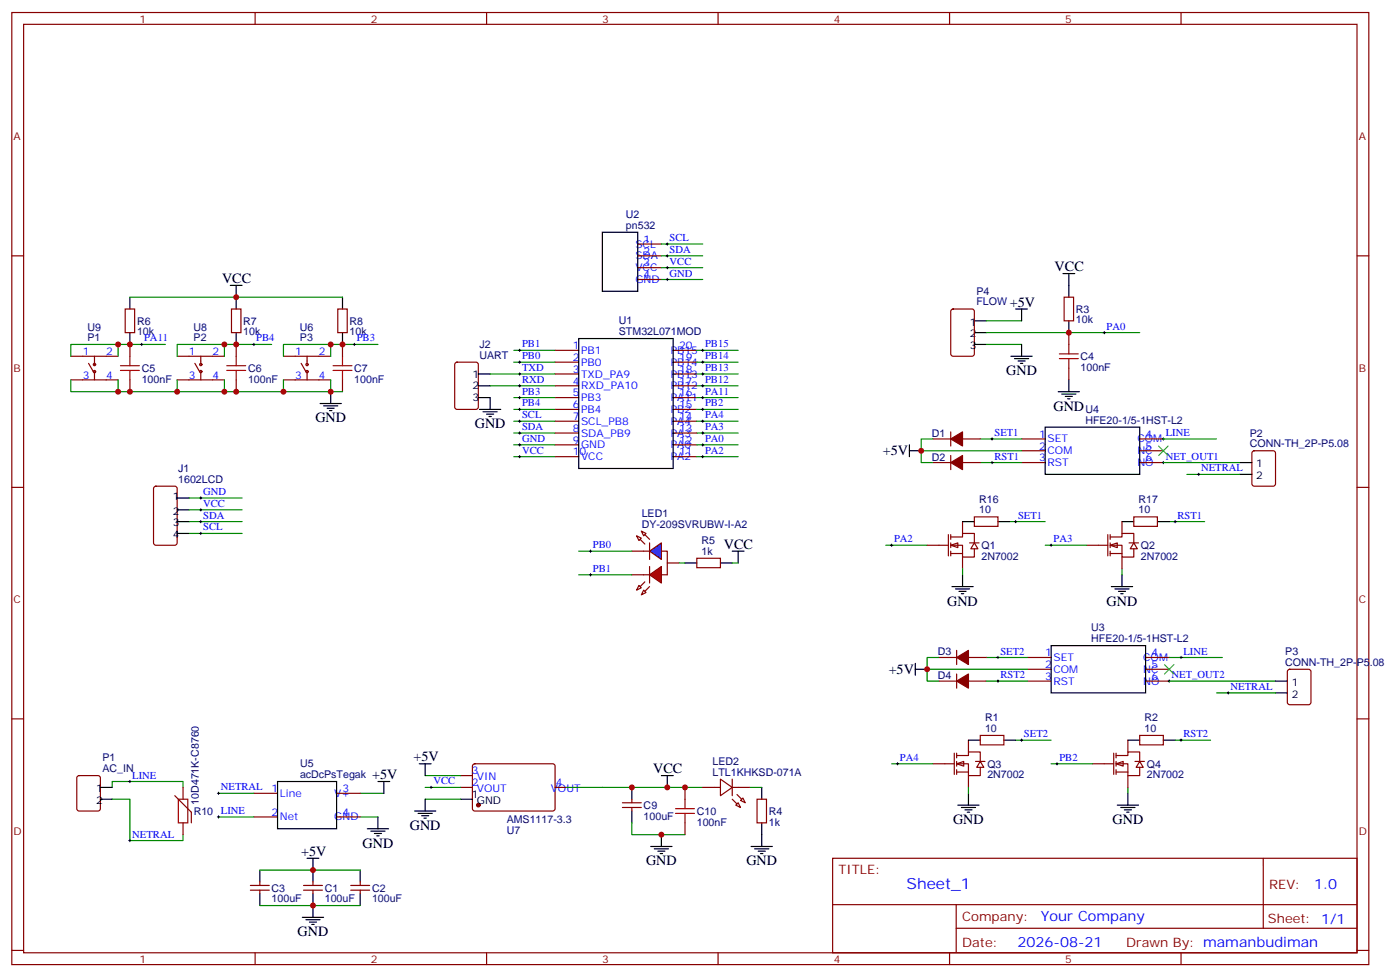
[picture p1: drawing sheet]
<svg xmlns="http://www.w3.org/2000/svg" width="418mm" height="292mm" viewBox="0 0 418 292" stroke-linecap="round" stroke-linejoin="round" font-family="sans-serif">
<g fill="none" stroke="#870000" stroke-width=".35">
<path d="M3.5 3.7h405.4v284.4h-405.4zM7.1 7.3h398.2v277.3h-398.2zM76.2 3.7v3.6M145.3 3.7v3.6M214.5 3.7v3.6M283.6 3.7v3.6M352.8 3.7v3.6M3.5 76.4h3.6M190.5 76.4h7.1M190.5 72.9h7.1M190.5 79.9h7.1M405.3 76.4h3.6"/>
<path d="M190.5 83.5h7.1M165.8 104.6h7.1M165.8 108.2h7.1M165.8 111.7h7.1M165.8 115.2h7.1M165.8 118.7h7.1M201.1 104.6h7M201.1 108.2h7M201.1 111.7h7M201.1 115.2h7M201.1 118.7h7M165.8 122.3h7.1"/>
<path d="M165.8 125.8h7.1M165.8 129.3h7.1M165.8 132.9h7.1M165.8 136.4h7.1M201.1 122.3h7M201.1 125.8h7M201.1 129.3h7M201.1 132.9h7M201.1 136.4h7M3.5 145.6h3.6M405.3 145.6h3.6M3.5 214.7h3.6"/>
<path d="M405.3 214.7h3.6M248.7 256.3h156.6v28.3h-156.6zM377.3 256.4v20.8M248.7 270.2h156.5M285.6 277.2h119.6M285.6 270.2v14.1M3.5 283.8h3.6M76.2 284.6v3.5M145.3 284.6v3.5M214.5 284.6v3.5M283.6 284.6v3.5M352.8 284.6v3.5"/>
<path d="M405.3 283.8h3.6"/>
</g>
<path d="M179.9 69.4h10.6v17.6h-10.6zM172.9 101.1h28.2v38.8h-28.2z" fill="none" stroke="#000" stroke-width=".35"/>
<g fill="none" stroke="#008700" stroke-width=".35">
<path d="M197.6 72.9h12.3M197.6 76.4h12.3M197.6 79.9h12.3M197.6 83.5h12.3M146.4 111.7h19.4M146.4 115.2h19.4M153.5 104.6h12.3M153.5 108.2h12.3M153.5 118.7h12.3M208.1 104.6h12.4M208.1 108.2h12.4M208.1 118.7h12.4"/>
<path d="M208.1 111.7h12.4M208.1 115.2h12.4M153.5 122.3h12.3M153.5 125.8h12.3M153.5 129.3h12.3M153.5 132.9h12.3M153.5 136.4h12.3M208.1 122.3h12.4M208.1 125.8h12.4M208.1 129.3h12.4M208.1 132.9h12.4M208.1 136.4h12.4"/>
</g>
<g fill="none" stroke="#000" stroke-width=".3">
<path d="M199 72.9h.7M199 76.4h.7M199 79.9h.7M199.3 72.5v.7M199.3 76.1v.7M199.3 79.6v.7M199 83.5h.7M199.3 83.1v.7M154.9 108.2h.7M154.9 104.6h.7M154.9 118.7h.7M154.9 115.2h.7"/>
<path d="M154.9 111.7h.7M155.2 104.3v.7M155.2 107.8v.7M155.2 111.3v.7M155.2 114.9v.7M155.2 118.4v.7M209.5 108.2h.8M209.5 104.6h.8M209.5 118.7h.8M209.5 115.2h.8M209.5 111.7h.8M209.9 104.3v.7"/>
<path d="M209.9 107.8v.7M209.9 111.3v.7M209.9 114.9v.7M209.9 118.4v.7M154.9 132.9h.7M154.9 136.4h.7M154.9 129.3h.7M154.9 125.8h.7M154.9 122.3h.7M155.2 121.9v.7M155.2 125.4v.8M155.2 129v.7"/>
<path d="M155.2 132.5v.7M155.2 136v.7M209.5 132.9h.8M209.5 136.4h.8M209.5 129.3h.8M209.5 125.8h.8M209.5 122.3h.8M209.9 121.9v.7M209.9 125.4v.8M209.9 129v.7M209.9 132.5v.7M209.9 136v.7"/>
</g>
<g fill="#fff" stroke="#870000" stroke-width=".35">
<path d="M284 162.8l2.1-.7v1.4z"/>
<path d="M291 162.1l1.1 1.8h-2.1z"/>
</g>
<path d="M283.3 159.7v6.3M284 159.7v1.4M287.5 155.8v3.5M276.9 162.8h6.4M284 160.4h3.5v-1.1h3.5v2.8M284 162.8h3.5v3.6h3.5v-2.5M284 165.3h3.5M284 162.1v1.4M284 164.6v1.4M287.5 166.4v3.5M289.6 162.1h2.9" fill="none" stroke="#870000" stroke-width=".35"/>
<path d="M284.3 175.2h6.4M285.4 175.9h4.2M286.5 176.6h2.1M287.2 177.3h.7M287.5 171.7v3.5M332 175.2h6.3M333 175.9h4.3M334.1 176.6h2.1M334.8 177.3h.7M335.1 171.7v3.5" fill="none" stroke="#000" stroke-width=".35"/>
<path d="M287.5 169.9v1.8M335.1 169.9v1.8" fill="none" stroke="#008700" stroke-width=".35"/>
<g fill="#fff" stroke="#870000" stroke-width=".35">
<path d="M331.6 162.8l2.1-.7v1.4z"/>
<path d="M338.7 162.1l1 1.8h-2.1z"/>
</g>
<g fill="none" stroke="#870000" stroke-width=".35">
<path d="M278.7 131.1h5.3M278.7 138.1h5.3M284 129v4.2M284 136v4.3M287.5 131.1h5.3M287.5 138.1h5.3M305.2 131.1h7M305.2 134.6h7M305.2 138.1h7M340.4 131.1h7.1M340.4 134.6h7.1M340.4 138.1h7.1"/>
<path d="M291 154.4h7.1v2.8h-7.1zM330.9 159.7v6.3M331.6 159.7v1.4M335.1 155.8v3.5M338.7 154.4h7v2.8h-7zM324.6 162.8h6.3M331.6 160.4h3.5v-1.1h3.6v2.8M331.6 162.8h3.5v3.6h3.6v-2.5M331.6 165.3h3.5M331.6 162.1v1.4M331.6 164.6v1.4M335.1 166.4v3.5"/>
<path d="M337.3 162.1h2.8"/>
</g>
<path d="M278.7 131.1h-3.5v3.5M292.8 131.1h12.4M292.8 138.1h12.4M305.2 134.6h-30v3.5h3.5M347.5 138.1h22.9M347.5 131.1h15.9M301.6 155.8h10.6M349.2 155.8h10.6M264.6 162.8h12.3M312.2 162.8h12.4" fill="none" stroke="#008700" stroke-width=".35"/>
<g fill="none" stroke="#000" stroke-width=".3">
<path d="M296 138.1h.7M296 131.1h.7M296.3 130.7v.7M296.3 137.8v.7M347.1 138.1h.7M347.1 131.1h.7M347.5 130.7v.7M347.5 137.8v.7M303 155.8h.7M303.4 155.4v.7M350.7 155.8h.7M351 155.4v.7"/>
<path d="M266 162.8h.7M266.3 162.5v.7M313.6 162.8h.7M314 162.5v.7"/>
</g>
<path d="M271.6 134.6h3.6M271.6 132.9v3.5M312.2 127.6h28.2v14.1h-28.2zM287.5 155.8h3.5M298.1 155.8h3.5M335.1 155.8h3.6M345.7 155.8h3.5" fill="none" stroke="#000" stroke-width=".35"/>
<path d="M346.1 133.2l2.8 2.8M348.9 133.2l-2.8 2.8" fill="none" stroke="#3c3" stroke-width=".35"/>
<g fill="#870000" stroke="#870000" stroke-width=".35">
<path d="M284 131.1l3.5-2.1v4.2z"/>
<path d="M284 138.1l3.5-2.1v4.3z"/>
</g>
<g fill="#fff" stroke="#870000" stroke-width=".35">
<path d="M285.8 228.1l2.1-.7v1.4z"/>
<path d="M292.8 227.4l1.1 1.8h-2.2z"/>
</g>
<path d="M278.7 228.1h6.3M285 224.9v6.4M285.8 225.6h3.5v-1h3.5v2.8M285.8 228.1h3.5v3.5h3.5v-2.4M285.8 230.6h3.5M285.8 224.9v1.4M285.8 227.4v1.4M285.8 229.9v1.4M289.3 221.1v3.5M289.3 231.6v3.6M291.4 227.4h2.8" fill="none" stroke="#870000" stroke-width=".35"/>
<path d="M289.3 236.9v3.6M336.9 236.9v3.6M286.1 240.5h6.4M287.2 241.2h4.2M288.2 241.9h2.1M288.9 242.6h.7M333.7 240.5h6.4M334.8 241.2h4.2M335.8 241.9h2.2M336.5 242.6h.8" fill="none" stroke="#000" stroke-width=".35"/>
<path d="M289.3 235.2v1.7M336.9 235.2v1.7" fill="none" stroke="#008700" stroke-width=".35"/>
<g fill="#fff" stroke="#870000" stroke-width=".35">
<path d="M333.4 228.1l2.1-.7v1.4z"/>
<path d="M340.4 227.4l1.1 1.8h-2.1z"/>
</g>
<g fill="none" stroke="#870000" stroke-width=".35">
<path d="M284.2 92.5l.5-.2h5.6l.7 .4v13l-.4 .6-5.9 .1-.7-.5v-12.9zM317.9 88.8h2.8v7h-2.8zM319.3 99.3v3.6M319.3 109.9v3.6M374.2 134.8l.4-.2h5.7l.6 .5 .1 9.4-.5 .6-5.9 .1-.6-.5-.1-9.4zM191.6 158.6l1.4 .7-.7 .7zM190.1 160l1.5 .7-.7 .7zM192.3 164.6h1.7M194 162.1v5M197.6 164.6h1.7v7.1M280.5 196.4h5.3M285.8 194.2v4.3"/>
<path d="M289.3 196.4h5.3M306.9 196.4h7.1M306.9 199.9h7.1M342.2 196.4h7M342.2 199.9h7M280.5 203.4h5.3M285.8 201.3v4.2M289.3 203.4h5.3M292.8 219.6h7.1v2.9h-7.1zM306.9 203.4h7.1M340.4 219.6h7.1v2.9h-7.1zM342.2 203.4h7"/>
<path d="M384.8 200.1l.4-.2h5.7l.6 .4 .1 9.5-.5 .6-5.9 .1-.6-.5-.1-9.4zM23.2 231.8l.4-.2h5.7l.6 .5 .1 9.4-.5 .7h-5.9l-.6-.4-.1-9.5zM52.2 237.6l4.9 5v3.1M54.7 235.2v3.5M75.8 236.9h7.1M100.5 236.9h7.1M137.6 235.2h3.5M137.6 231.6h3.5M141.3 228.3l.5-.2 23.6 .1 .4 .6-.1 13-.6 .4h-23.6l-.4-.7v-12.7zM165.8 235.2h3.5M185.9 239.7h5.7M188.7 238.7v1"/>
<path d="M204.6 235.2v3.5M326.3 228.1h6.4M332.7 224.9v6.4M333.4 225.6h3.5v-1h3.5v2.8M333.4 228.1h3.5v3.5h3.5v-2.4M333.4 230.6h3.5M333.4 224.9v1.4M333.4 227.4v1.4M333.4 229.9v1.4M336.9 221.1v3.5M336.9 231.6v3.6M339 227.4h2.8"/>
<path d="M54.7 245.7v3.6M75.8 244h7.1M100.5 244h7.1M185.9 241.2h5.7M188.7 241.2v1M204.6 245.7v3.6M74.8 265.9h5.6M74.8 264.4h5.6M77.6 263.4v1M77.6 265.9v1M90.7 265.9h5.6M90.7 264.4h5.6"/>
<path d="M93.5 263.4v1M93.5 265.9v1M104.8 265.9h5.6M104.8 264.4h5.6M107.6 263.4v1M107.6 265.9v1"/>
</g>
<g fill="none" stroke="#008700" stroke-width=".35">
<path d="M294.6 99.3h45.8M294.6 95.8h10.6M294.6 102.9h10.6M354.5 141.7h15.9M280.5 196.4h-3.6v3.5M294.6 196.4h12.3M306.9 199.9h-30v3.5h3.6M349.2 196.4h15.9M294.6 203.4h12.3M349.2 203.4h31.8M363.4 206.9h17.6M33.5 238.7h5.3v12.3h15.9v-1.7"/>
<path d="M33.5 235.2v-1.8h21.2v1.8M65.3 236.9h10.5M107.6 236.9h7.1M127 231.6h10.6M127 238.7h10.6M127 235.2h10.6M169.3 235.2h40.6M266.3 228.1h12.4M303.4 221.1h10.6M314 228.1h12.3M351 221.1h10.6M65.3 244h10.5"/>
<path d="M77.6 259.9h30M107.6 244h5.3M188.7 245.7v3.6h15.9M77.6 270.4h30"/>
</g>
<g fill="none" stroke="#000" stroke-width=".3">
<path d="M329.5 99.3h.7M329.8 99v.7M357.7 141.7h.7M358.1 141.3v.7M297.7 196.4h.7M298.1 196v.7M352.4 196.4h.7M352.8 196v.7M297.7 203.4h.7M298.1 203.1v.7M348.9 203.4h.7M349.2 203.1v.7"/>
<path d="M366.5 206.9h.7M366.9 206.6v.7M38.5 233.4h.7M38.8 233v.8M64.9 236.9h.7M65.3 236.6v.7M128.4 235.2h.7M128.8 234.8v.7M267.8 228.1h.7M268.1 227.8v.7M304.8 221.1h.7M305.2 220.7v.7"/>
<path d="M315.4 228.1h.7M315.7 227.8v.7M352.4 221.1h.7M352.8 220.7v.7M38.5 251h.7M38.8 250.7v.7M64.9 244h.7M65.3 243.6v.7"/>
</g>
<g fill="none" stroke="#000" stroke-width=".35">
<path d="M291 99.3h3.6M291 95.8h3.6M303.4 92.3h3.5M305.2 92.3v3.5M317.5 81.7h3.5M319.3 81.7v7.1M319.3 95.8v3.5M291 102.9h3.6M302 106.4h6.3M303 107.1h4.3M304.1 107.8h2.1M304.8 108.5h.7"/>
<path d="M305.2 102.9v3.5M316.1 117h6.3M317.1 117.7h4.3M318.2 118.4h2.1M318.9 119.1h.7M319.3 113.5v3.5M370.4 138.1h3.5M370.4 141.7h3.5M273.4 199.9h3.5M273.4 198.1v3.5M314 192.8h28.2v14.1h-28.2zM381 203.4h3.5"/>
<path d="M381 206.9h3.5M30 238.7h3.5M30 235.2h3.5M82.9 233.4h17.6v14.1h-17.6zM112.9 233.4h3.5M114.7 233.4v3.5M125.2 228.1h3.6M127 228.1v3.5M127 238.7v3.5M137.6 238.7h3.5M188.7 235.2v3.5M197.6 231.6h3.5"/>
<path d="M199.3 231.6v3.6M289.3 221.1h3.5M299.9 221.1h3.5M336.9 221.1h3.5M347.5 221.1h3.5M77.6 259.9v3.5M91.7 256.3h3.5M93.5 256.3v7.1M107.6 259.9v3.5M109.7 247.5h6.4M110.8 248.2h4.2M111.8 248.9h2.1"/>
<path d="M112.5 249.6h.7M112.9 244v3.5M123.8 242.2h6.4M124.9 242.9h4.2M125.9 243.6h2.2M126.6 244.3h.8M188.7 242.2v3.5M194.4 252.8h6.3M195.4 253.5h4.3M196.5 254.2h2.1M197.2 254.9h.7M197.6 249.3v3.5"/>
<path d="M77.6 266.9v3.5M90.3 274h6.4M91.4 274.7h4.2M92.4 275.4h2.1M93.1 276.1h.7M93.5 266.9v7.1M107.6 266.9v3.5"/>
</g>
<path d="M347.8 198.5l2.9 2.8M350.7 198.5l-2.9 2.8" fill="none" stroke="#3c3" stroke-width=".35"/>
<g fill="#870000" stroke="#870000" stroke-width=".35">
<path d="M285.8 196.4l3.5-2.2v4.3z"/>
<path d="M285.8 203.4l3.5-2.1v4.2z"/>
<path d="M191.2 161.1l1.4 1.4z"/>
<path d="M192.6 159.7l1.4 1.4z"/>
<circle cx="142.9" cy="240.5" r=".53"/>
</g>
<path d="M316.4 107.1h5.7M316.4 105.7h5.7M319.3 102.9v2.8M319.3 107.1v2.8M53.3 238.7h2.8v7h-2.8zM204.6 238.7v2.8M201.8 242.9h5.6M201.8 241.5h5.6M204.6 242.9v2.8" fill="none" stroke="#a10000" stroke-width=".35"/>
<path d="M194 164.6l3.6-2.5v5z" fill="#00f" stroke="#870000" stroke-width=".35"/>
<path d="M188.7 164.6h3.6M188.7 171.7h3.6M199.3 168.1h3.5" fill="none" stroke="#870000" stroke-width=".35"/>
<path d="M194 171.7l3.6-2.5v4.9z" fill="#f00" stroke="#870000" stroke-width=".35"/>
<g fill="none" stroke="#870000" stroke-width=".35">
<path d="M37.4 92.3h2.8v7h-2.8zM69.1 92.3h2.9v7h-2.9zM100.9 92.3h2.8v7h-2.8zM21.2 113.5h14.1M21.2 106.4h14.1M26.5 108.5l1.4 2.5M28.2 106.4v2.5M28.2 111v2.5M38.8 102.9v3.5M38.8 113.5v3.5M52.9 113.5h14.1M52.9 106.4h14.1"/>
<path d="M58.2 108.5l1.4 2.5M60 106.4v2.5M60 111v2.5M70.6 102.9v3.5M70.6 113.5v3.5M84.7 113.5h14.1M84.7 106.4h14.1M90 108.5l1.4 2.5M91.7 106.4v2.5M91.7 111v2.5M102.3 102.9v3.5M102.3 113.5v3.5"/>
<path d="M136.1 108.4l.4-.2h5.7l.6 .4 .1 13-.5 .6-5.9 .1-.6-.5-.1-12.9zM46.1 145.4l.5-.2h5.6l.7 .4v16.5l-.4 .7h-5.9l-.7-.4v-16.5zM190.9 174.8l.7 .7-1.5 .7zM192.3 176.2l.7 .8-1.4 .7zM192.3 171.7h1.7M194 169.2v4.9M197.6 171.7h1.7M208.1 166.7h7.1v2.8h-7.1zM209.9 235.2h5.3M215.2 232.7l3.5 2.5-3.5 2.4zM218.7 235.2h5.3M218.7 232.7v4.9"/>
<path d="M221.2 239l.7-.7 .7 1.4zM226.1 238.7h2.9v7h-2.9zM219.8 240.5l.7-.8 .7 1.5z"/>
<circle cx="28.2" cy="111" r=".35"/>
<circle cx="28.2" cy="108.9" r=".35"/>
<circle cx="60" cy="108.9" r=".35"/>
<circle cx="60" cy="111" r=".35"/>
<circle cx="91.7" cy="108.9" r=".35"/>
<circle cx="91.7" cy="111" r=".35"/>
</g>
<g fill="#870000" stroke="#870000" stroke-width=".35">
<path d="M194 175.2l-1.4 1.4z"/>
<path d="M192.6 173.8l-1.4 1.4z"/>
<path d="M220.1 237.3l1.4 1.4z"/>
<path d="M218.7 238.7l1.4 1.4z"/>
</g>
<g fill="none" stroke="#000" stroke-width=".35">
<path d="M38.8 88.8v3.5M38.8 99.3v3.6M68.8 85.2h3.5M70.6 85.2v7.1M70.6 99.3v3.6M102.3 88.8v3.5M102.3 99.3v3.6M98.8 117v3.5M142.9 118.7h3.5v3.6M142.9 111.7h3.5M142.9 115.2h3.5M95.6 120.5h6.4"/>
<path d="M96.7 121.2h4.2M97.7 121.9h2.1M98.4 122.6h.7M143.2 122.3h6.4M144.3 123h4.2M145.3 123.7h2.2M146 124.4h.8M52.9 148.7h3.5M52.9 152.3h3.5M52.9 155.8h3.5M52.9 159.3h3.5M204.6 168.1h3.5"/>
<path d="M215.2 168.1h3.5M218.7 164.6h3.5M220.5 164.6v3.5M227.5 235.2v3.5M224.4 252.8h6.3M225.4 253.5h4.3M226.5 254.2h2.1M227.2 254.9h.7M227.5 245.7v7.1"/>
</g>
<g fill="none" stroke="#008700" stroke-width=".35">
<path d="M38.8 88.8h63.5M21.2 113.5v3.5h14.1M35.3 113.5v3.5h63.5M35.3 102.9h-14.1v3.5M49.4 102.9h-14.1v3.5M52.9 113.5v3.5M67 102.9h-14.1v3.5M67 113.5v3.5M81.1 102.9h-14.1v3.5M84.7 113.5v3.5M98.8 113.5v3.5h3.5M98.8 102.9v3.5"/>
<path d="M112.9 102.9h-28.2v3.5M56.4 148.7h15.9M56.4 152.3h15.9M56.4 155.8h15.9M56.4 159.3h15.9M172.9 164.6h15.8M172.9 171.7h15.8M202.8 168.1h1.8M218.7 168.1h1.8M224 235.2h3.5"/>
</g>
<g fill="none" stroke="#000" stroke-width=".3">
<path d="M42 102.9h.7M42.3 102.5v.7M75.5 102.9h.7M75.8 102.5v.7M105.5 102.9h.7M105.8 102.5v.7M59.6 148.7h.7M59.6 152.3h.7M59.6 155.8h.7M59.6 159.3h.7M60 148.4v.7M60 151.9v.7"/>
<path d="M60 155.4v.7M60 159v.7M176 171.7h.7M176 164.6h.7M176.4 164.3v.7M176.4 171.3v.7"/>
</g>
<path d="M36 110.6h5.6M36 109.2h5.6M38.8 106.4v2.8M38.8 110.6v2.9M67.7 110.6h5.7M67.7 109.2h5.7M70.6 106.4v2.8M70.6 110.6v2.9M99.5 110.6h5.6M99.5 109.2h5.6M102.3 106.4v2.8M102.3 110.6v2.9" fill="none" stroke="#a10000" stroke-width=".35"/>
<g fill="#c00">
<circle cx="275.2" cy="134.6" r=".88"/>
<circle cx="276.9" cy="199.9" r=".88"/>
<circle cx="197.6" cy="249.3" r=".88"/>
<circle cx="188.7" cy="235.2" r=".88"/>
<circle cx="199.3" cy="235.2" r=".88"/>
<circle cx="93.5" cy="259.9" r=".88"/>
<circle cx="93.5" cy="270.4" r=".88"/>
<circle cx="319.3" cy="99.3" r=".88"/>
<circle cx="204.6" cy="235.2" r=".88"/>
<circle cx="70.6" cy="88.8" r=".88"/>
<circle cx="98.8" cy="117" r=".88"/>
<circle cx="38.8" cy="117" r=".88"/>
<circle cx="70.6" cy="117" r=".88"/>
<circle cx="84.7" cy="117" r=".88"/>
<circle cx="67" cy="117" r=".88"/>
<circle cx="52.9" cy="117" r=".88"/>
<circle cx="35.3" cy="117" r=".88"/>
<circle cx="38.8" cy="102.9" r=".88"/>
<circle cx="70.6" cy="102.9" r=".88"/>
<circle cx="102.3" cy="102.9" r=".88"/>
<circle cx="98.8" cy="102.9" r=".88"/>
<circle cx="67" cy="102.9" r=".88"/>
<circle cx="35.3" cy="102.9" r=".88"/>
</g>
<text font-size="4.6" fill="#00f" x="270.8" y="265.4">Sheet_1</text>
<g font-size="4.2">
<text x="315" y="81">VCC</text>
<text x="66.3" y="84.5">VCC</text>
<text x="301.6" y="91.6">+5V</text>
<text x="300.6" y="112">GND</text>
<text x="314.7" y="122.6">GND</text>
<text x="94.2" y="126.2">GND</text>
<text x="141.8" y="127.9">GND</text>
<text x="263.7" y="136">+5V</text>
<text x="216.3" y="163.9">VCC</text>
<text x="282.9" y="180.8">GND</text>
<text x="330.6" y="180.8">GND</text>
<text x="265.4" y="201.3">+5V</text>
<text x="123.5" y="227.4">+5V</text>
<text x="111.1" y="232.7">+5V</text>
<text x="195.1" y="230.9">VCC</text>
<text x="122.4" y="247.9">GND</text>
<text x="284.7" y="246.1">GND</text>
<text x="332.3" y="246.1">GND</text>
<text x="90" y="255.6">+5V</text>
<text x="108.3" y="253.2">GND</text>
<text x="193" y="258.4">GND</text>
<text x="223" y="258.4">GND</text>
<text x="88.9" y="279.6">GND</text>
</g>
<g font-size="4.2" fill="#00f">
<text x="392.5" y="265.6">1.0</text>
<text x="310.9" y="275.2">Your Company</text>
<text x="304" y="283">2026-08-21</text>
</g>
<g font-size="3.9" fill="#800">
<text x="250.5" y="260.9">TITLE:</text>
<text x="379.1" y="265.6">REV:</text>
<text x="287.4" y="275.1">Company:</text>
<text x="378.7" y="275.7">Sheet: 1/1</text>
<text x="287.4" y="282.8">Date:</text>
<text x="336.4" y="282.9">Drawn By: mamanbudiman</text>
</g>
<g font-size="3.2" fill="#800">
<text x="41.6" y="6.7">1</text>
<text x="110.8" y="6.7">2</text>
<text x="179.9" y="6.7">3</text>
<text x="249.1" y="6.7">4</text>
<text x="318.2" y="6.7">5</text>
<text x="4.1" y="41.8">A</text>
<text x="405.9" y="41.8">A</text>
<text x="4.1" y="111">B</text>
<text x="405.9" y="111">B</text>
<text x="4.1" y="180.1">C</text>
<text x="405.9" y="180.1">C</text>
<text x="4.1" y="249.3">D</text>
<text x="405.9" y="249.3">D</text>
<text x="41.6" y="287.5">1</text>
<text x="110.8" y="287.5">2</text>
<text x="179.9" y="287.5">3</text>
<text x="249.1" y="287.5">4</text>
<text x="318.2" y="287.5">5</text>
</g>
<g font-size="3.2" fill="#000080">
<text x="187" y="65.1">U2</text>
<text x="187" y="68.3">pn532</text>
<text x="291.6" y="88">P4</text>
<text x="291.6" y="91.2">FLOW</text>
<text x="321.4" y="93.4">R3</text>
<text x="26.1" y="101.7">P1</text>
<text x="26.1" y="98.8">U9</text>
<text x="40.9" y="100.1">10k</text>
<text x="40.9" y="97">R6</text>
<text x="57.8" y="101.7">P2</text>
<text x="57.8" y="98.8">U8</text>
<text x="72.7" y="100.1">10k</text>
<text x="72.7" y="97">R7</text>
<text x="89.6" y="101.7">P3</text>
<text x="89.6" y="98.8">U6</text>
<text x="104.4" y="100.1">10k</text>
<text x="104.4" y="97">R8</text>
<text x="184.9" y="100">STM32L071MOD</text>
<text x="184.9" y="96.8">U1</text>
<text x="321.4" y="96.6">10k</text>
<text x="143.2" y="107.1">UART</text>
<text x="143.2" y="103.9">J2</text>
<text x="322.8" y="107.5">C4</text>
<text x="42.3" y="111.1">C5</text>
<text x="74.1" y="111.1">C6</text>
<text x="105.8" y="111.1">C7</text>
<text x="322.8" y="110.7">100nF</text>
<text x="42.3" y="114.2">100nF</text>
<text x="74.1" y="114.2">100nF</text>
<text x="105.8" y="114.2">100nF</text>
<text x="324.2" y="123.3">U4</text>
<text x="278.4" y="130.5">D1</text>
<text x="324.2" y="126.5">HFE20-1/5-1HST-L2</text>
<text x="373.3" y="130.4">P2</text>
<text x="278.4" y="137.5">D2</text>
<text x="373.3" y="133.6">CONN-TH_2P-P5.08</text>
<text x="53.2" y="141">J1</text>
<text x="53.2" y="144.1">1602LCD</text>
<text x="191.7" y="154.4">LED1</text>
<text x="292.5" y="153.3">10</text>
<text x="292.5" y="150.1">R16</text>
<text x="340.1" y="153.3">10</text>
<text x="340.1" y="150.1">R17</text>
<text x="191.7" y="157.6">DY-209SVRUBW-I-A2</text>
<text x="209.6" y="165.7">1k</text>
<text x="209.6" y="162.5">R5</text>
<text x="293.2" y="167.2">2N7002</text>
<text x="293.2" y="164">Q1</text>
<text x="340.8" y="167.2">2N7002</text>
<text x="340.8" y="164">Q2</text>
<text x="326" y="191.8">HFE20-1/5-1HST-L2</text>
<text x="326" y="188.6">U3</text>
<text x="280.1" y="195.7">D3</text>
<text x="383.9" y="195.6">P3</text>
<text x="280.1" y="202.8">D4</text>
<text x="383.9" y="198.8">CONN-TH_2P-P5.08</text>
<text x="294.2" y="215.4">R1</text>
<text x="341.9" y="215.4">R2</text>
<text x="294.2" y="218.6">10</text>
<text x="341.9" y="218.6">10</text>
<text x="30.6" y="227.4">P1</text>
<text x="30.6" y="230.6">AC_IN</text>
<text x="89.6" y="232.2">acDcPsTegak</text>
<text x="89.6" y="229">U5</text>
<text x="212.8" y="231.6">LTL1KHKSD-071A</text>
<text x="212.8" y="228.5">LED2</text>
<text x="294.9" y="232.5">2N7002</text>
<text x="294.9" y="229.2">Q3</text>
<text x="342.5" y="232.5">2N7002</text>
<text x="342.5" y="229.2">Q4</text>
<text x="57.9" y="243.4">R10</text>
<text x="59.4" y="240.4" transform="rotate(-90 59.4 240.4)">10D471K-C8760</text>
<text x="151.4" y="245.8">AMS1117-3.3</text>
<text x="192.3" y="244.8">100uF</text>
<text x="192.3" y="241.6">C9</text>
<text x="208.1" y="243.4">C10</text>
<text x="229.7" y="243.4">R4</text>
<text x="151.4" y="249">U7</text>
<text x="208.1" y="246.5">100nF</text>
<text x="229.7" y="246.5">1k</text>
<text x="81.1" y="269.5">100uF</text>
<text x="81.1" y="266.3">C3</text>
<text x="97" y="269.5">100uF</text>
<text x="97" y="266.3">C1</text>
<text x="111.1" y="269.5">100uF</text>
<text x="111.1" y="266.3">C2</text>
</g>
<g font-size="3.2" fill="#00f">
<text x="189.8" y="73.9">SCL</text>
<text x="189.8" y="77.5">SDA</text>
<text x="192.3" y="72.5">1</text>
<text x="192.3" y="76.1">2</text>
<text x="200" y="72">SCL</text>
<text x="200" y="75.5">SDA</text>
<text x="189.8" y="81">VCC</text>
<text x="192.3" y="79.6">3</text>
<text x="192.3" y="83.1">4</text>
<text x="200" y="79.1">VCC</text>
<text x="200" y="82.6">GND</text>
<text x="189.8" y="84.5">GND</text>
<text x="43" y="102">PA11</text>
<text x="76.6" y="102">PB4</text>
<text x="106.5" y="102">PB3</text>
<text x="330.6" y="98.5">PA0</text>
<text x="24.7" y="106">1</text>
<text x="31.7" y="106">2</text>
<text x="56.4" y="106">1</text>
<text x="63.5" y="106">2</text>
<text x="88.2" y="106">1</text>
<text x="95.2" y="106">2</text>
<text x="155.9" y="107.3">PB0</text>
<text x="155.9" y="103.8">PB1</text>
<text x="171.1" y="104.3">1</text>
<text x="171.1" y="107.8">2</text>
<text x="173.6" y="105.7">PB1</text>
<text x="200.4" y="105.7">PB15</text>
<text x="202.8" y="107.8">19</text>
<text x="202.8" y="104.3">20</text>
<text x="210.6" y="107.3">PB14</text>
<text x="210.6" y="103.8">PB15</text>
<text x="24.7" y="113.1">3</text>
<text x="31.7" y="113.1">4</text>
<text x="56.4" y="113.1">3</text>
<text x="63.5" y="113.1">4</text>
<text x="88.2" y="113.1">3</text>
<text x="95.2" y="113.1">4</text>
<text x="155.9" y="110.8">TXD</text>
<text x="171.1" y="111.3">3</text>
<text x="173.6" y="109.2">PB0</text>
<text x="173.6" y="112.7">TXD_PA9</text>
<text x="200.4" y="112.7">PB13</text>
<text x="200.4" y="109.2">PB14</text>
<text x="202.8" y="111.3">18</text>
<text x="210.6" y="110.8">PB13</text>
<text x="155.9" y="117.9">PB3</text>
<text x="155.9" y="114.3">RXD</text>
<text x="171.1" y="114.9">4</text>
<text x="171.1" y="118.4">5</text>
<text x="173.6" y="116.3">RXD_PA10</text>
<text x="173.6" y="119.8">PB3</text>
<text x="200.4" y="119.8">PA11</text>
<text x="200.4" y="116.3">PB12</text>
<text x="202.8" y="118.4">16</text>
<text x="202.8" y="114.9">17</text>
<text x="210.6" y="117.9">PA11</text>
<text x="210.6" y="114.3">PB12</text>
<text x="155.9" y="124.9">SCL</text>
<text x="155.9" y="121.4">PB4</text>
<text x="171.1" y="121.9">6</text>
<text x="171.1" y="125.4">7</text>
<text x="173.6" y="123.3">PB4</text>
<text x="200.4" y="123.3">PB2</text>
<text x="202.8" y="125.4">14</text>
<text x="202.8" y="121.9">15</text>
<text x="210.6" y="124.9">PA4</text>
<text x="210.6" y="121.4">PB2</text>
<text x="155.9" y="132">GND</text>
<text x="155.9" y="128.4">SDA</text>
<text x="171.1" y="129">8</text>
<text x="173.6" y="126.9">SCL_PB8</text>
<text x="173.6" y="130.4">SDA_PB9</text>
<text x="200.4" y="130.4">PA3</text>
<text x="200.4" y="126.9">PA4</text>
<text x="202.8" y="129">13</text>
<text x="210.6" y="132">PA0</text>
<text x="210.6" y="128.4">PA3</text>
<text x="297" y="130.2">SET1</text>
<text x="310.4" y="130.7">1</text>
<text x="342.2" y="130.7">4</text>
<text x="348.2" y="130.2">LINE</text>
<text x="155.9" y="135.5">VCC</text>
<text x="171.1" y="132.5">9</text>
<text x="171.1" y="136">10</text>
<text x="173.6" y="133.9">GND</text>
<text x="173.6" y="137.4">VCC</text>
<text x="200.4" y="137.4">PA2</text>
<text x="200.4" y="133.9">PA0</text>
<text x="202.8" y="136">11</text>
<text x="202.8" y="132.5">12</text>
<text x="210.6" y="135.5">PA2</text>
<text x="297" y="137.3">RST1</text>
<text x="310.4" y="134.3">2</text>
<text x="310.4" y="137.8">3</text>
<text x="312.9" y="132.2">SET</text>
<text x="312.9" y="135.7">COM</text>
<text x="339.7" y="132.2">COM</text>
<text x="339.7" y="135.7">NC</text>
<text x="342.2" y="134.3">5</text>
<text x="342.2" y="137.8">6</text>
<text x="348.2" y="137.3">NET_OUT1</text>
<text x="312.9" y="139.2">RST</text>
<text x="339.7" y="139.2">NO</text>
<text x="358.8" y="140.8">NETRAL</text>
<text x="60.7" y="147.8">GND</text>
<text x="60.7" y="151.4">VCC</text>
<text x="60.7" y="154.9">SDA</text>
<text x="304.1" y="154.9">SET1</text>
<text x="351.7" y="154.9">RST1</text>
<text x="60.7" y="158.4">SCL</text>
<text x="267.1" y="162">PA2</text>
<text x="314.7" y="162">PA3</text>
<text x="177.1" y="163.7">PB0</text>
<text x="177.1" y="170.8">PB1</text>
<text x="298.8" y="195.5">SET2</text>
<text x="312.2" y="196">1</text>
<text x="314.7" y="197.4">SET</text>
<text x="341.5" y="197.4">COM</text>
<text x="344" y="196">4</text>
<text x="353.5" y="195.5">LINE</text>
<text x="298.8" y="202.5">RST2</text>
<text x="312.2" y="199.5">2</text>
<text x="312.2" y="203.1">3</text>
<text x="314.7" y="200.9">COM</text>
<text x="341.5" y="200.9">NC</text>
<text x="344" y="199.5">5</text>
<text x="344" y="203.1">6</text>
<text x="350" y="202.5">NET_OUT2</text>
<text x="314.7" y="204.5">RST</text>
<text x="341.5" y="204.5">NO</text>
<text x="367.6" y="206.1">NETRAL</text>
<text x="305.9" y="220.2">SET2</text>
<text x="353.5" y="220.2">RST2</text>
<text x="268.8" y="227.2">PA4</text>
<text x="316.4" y="227.2">PB2</text>
<text x="39.5" y="232.5">LINE</text>
<text x="140.9" y="231.3">3</text>
<text x="142.4" y="233">VIN</text>
<text x="66" y="236">NETRAL</text>
<text x="81.1" y="236.6">1</text>
<text x="83.6" y="238">Line</text>
<text x="99.8" y="238">V+</text>
<text x="102.3" y="236.6">3</text>
<text x="129.5" y="234.3">VCC</text>
<text x="140.9" y="234.8">2</text>
<text x="142.4" y="236.6">VOUT</text>
<text x="164.5" y="236.6">VOUT</text>
<text x="166" y="234.8">4</text>
<text x="66" y="243.1">LINE</text>
<text x="81.1" y="243.6">2</text>
<text x="83.6" y="245">Net</text>
<text x="99.8" y="245">GND</text>
<text x="102.3" y="243.6">4</text>
<text x="39.5" y="250.2">NETRAL</text>
</g>
<g font-size="3.2">
<text x="289.7" y="100.8">2</text>
<text x="289.7" y="97.2">1</text>
<text x="289.7" y="104.3">3</text>
<text x="141.1" y="112.7">1</text>
<text x="141.1" y="119.8">3</text>
<text x="141.1" y="116.3">2</text>
<text x="375.2" y="139.6">1</text>
<text x="375.2" y="143.1">2</text>
<text x="51.6" y="149.4">1</text>
<text x="51.6" y="153.7">2</text>
<text x="51.6" y="157.2">3</text>
<text x="51.6" y="160.7">4</text>
<text x="385.8" y="204.8">1</text>
<text x="385.8" y="208.4">2</text>
<text x="28.7" y="236.6">1</text>
<text x="140.9" y="238.3">1</text>
<text x="28.7" y="240.1">2</text>
<text x="142.4" y="240.1">GND</text>
</g>
</svg>
